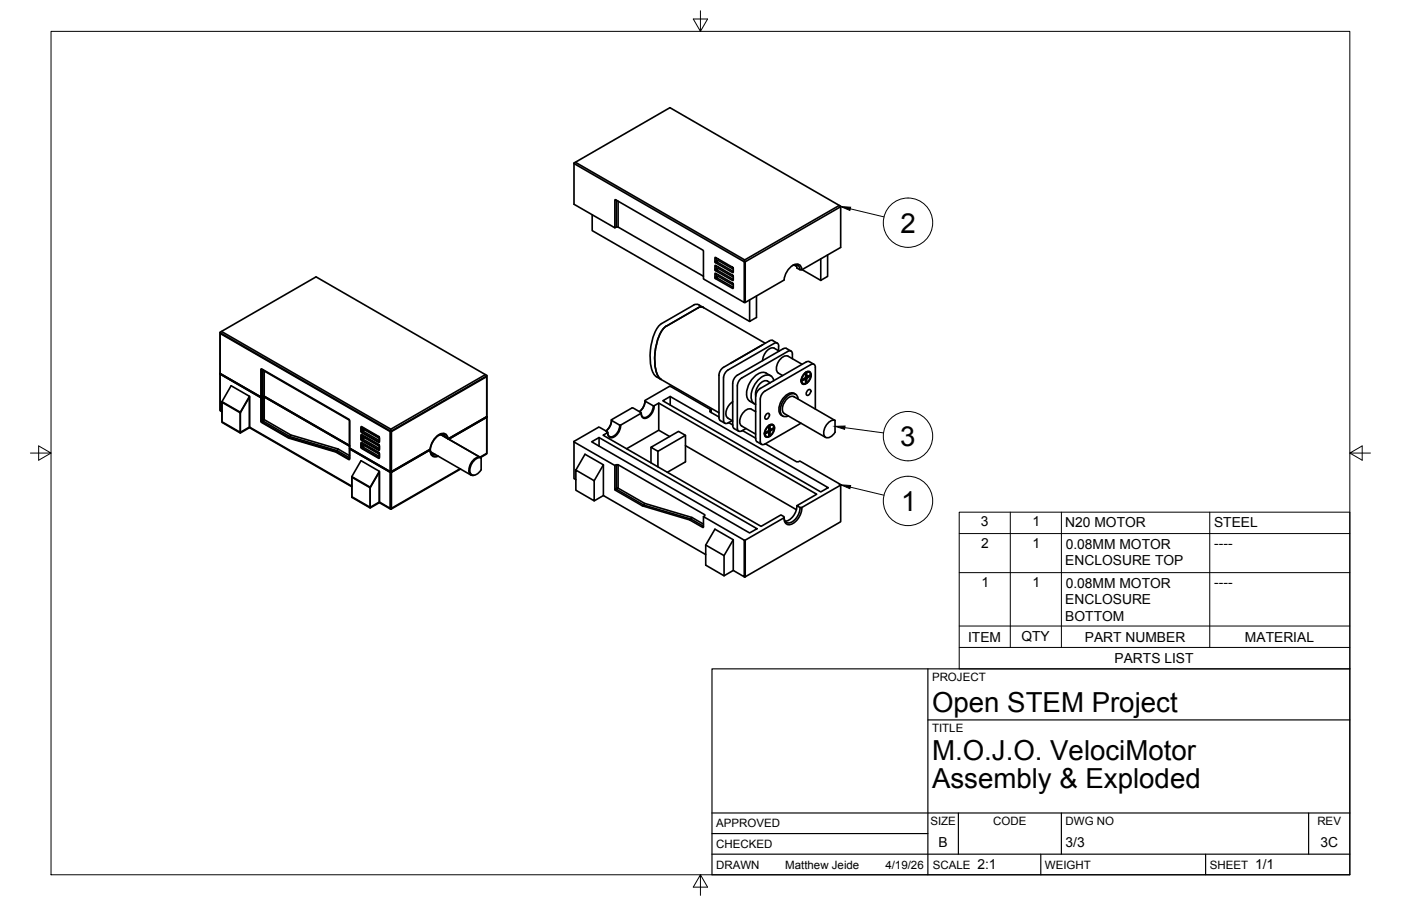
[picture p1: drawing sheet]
<svg xmlns="http://www.w3.org/2000/svg" width="432mm" height="279mm" viewBox="0 0 432 279" stroke-linecap="round" stroke-linejoin="round" font-family="sans-serif">
<!-- layer: Visible -->
<g fill="none" stroke="#000" stroke-width=".51">
<path d="M177.3 50l52.2 30.2v.5l-52.6-30.3M182.5 66.2v4.9l48.5 28M189.5 70.3l1-.3 26.3 15.2M189.9 61.7v8.3M190.5 62v8M220.3 79.4l5.5 3.1 .2 1.5-5.5-3zM220.7 79.5v1l.7-.2v-.4M253 79.8v6.7M255.1 78.6v6.6l-2.1 1.3M258.7 63.4l-52.2-30.2-29.6 17.1v12.7l12.6 7.3 .2-8.7 27 15.6 .1 8.8 12.6 7.3v-12.6M259.1 63.8l-29.4 16.9v12.6M215.2 94.9l-9.9 5.7"/>
<path d="M216.8 94.8l-1.8-.9h-.8l-10.3 5.9a11.7 11.7 0 0 0-3.4 8.3 11.3 11.3 0 0 0 1.4 7.8l19.7 11.4M216.8 94.8l19.1 11.1M216.8 94.8l-.8-.2-.8 .3M220.3 84.3l5.5 3.1 .2 1.5-5.5-3zM220.3 81.9l5.5 3 .2 1.6-5.5-3.1zM220.3 85.6l.4-.2 .2 .3-.4 .2M220.3 80.7l.4-.2 .2 .3-.4 .2M220.7 84.4v1l.7-.2v-.4M220.7 82v1l-.4 .2M221.2 85.3l-.3 .4 5.1 2.9M221.2 82.8l-.3 .4 5.1 3M221.2 82.8l4.8 2.6"/>
<path d="M221.2 82.8l-.5 .2 .2 .2-.4 .2M221.2 80.4l-.3 .4 5.1 2.9M221.4 85.2l4.6 2.7M221.4 82.3v.5M221.4 80.3l4.6 2.7M229.5 80.2l29.2-16.8 .4 .2v12.7l-12 6.9h-.5l-1-.5M229.5 80.7h.2M233.2 91.3v6.6l-2.2 1.2v-6.6M244.3 81.9a1.44 1.44 0 0 1 1.5-.1 1.44 1.44 0 0 1 .8 1.4M244.7 81.7l.8 .5M245.3 81.6l.3 1M247.1 83.2a1.77 1.77 0 0 0-1.2-1.8 1.77 1.77 0 0 0-2 .8l-1.4 1.6-.9 2.6-12.2 6.9"/>
<path d="M247.2 83.2l5.8 3.3M67.8 115.2v-12.7l29.6-17.1 52.2 30.1M67.8 115.2l12.6 7.2 .2-8.7 27 15.6 .1 8.9 12.6 7.3v-12.6M67.8 115.4v-12.6l52.8 30.3M67.8 115.4l12.6 7.2 .2-8.7 27 15.6 .1 8.9 12.6 7.3v-12.6M67.8 115.2v11.3l.6 .3M67.8 115.2l12.6 7.2 .2 7.7 8.3 4.8 14.6 4.3 4.1 2.4 .1-3.4 12.6 7.3v11.3l-3.4-2v-9.4l-5.6-3.3-2.9 4.9v6.2l5.7 3.2 2.8-1.6M67.8 115.4v11.3l.6 .3M67.8 115.4l12.6 7.2 .2 7.7 8.3 4.8 14.6 4.3 4.1 2.4 .1-3.4 12.6 7.3v11.3l-3.4-2v-9.5l-2.8 4.9M68.3 102.2l52.2 30.2v.4l-52.7-30.2M80.9 114.1v8.3l-.5 .2 1-.2 26.3 15.2-26.3-15.2v-8M150 115.9l-29.4 17v12.6h-.3l12.3-6.9-12 6.9v11.3"/>
<path d="M205.3 100.6a11.7 11.7 0 0 0-3.4 8.3 11.3 11.3 0 0 0 1.4 7.8l.4 .3M223 116.5v13.1a.86 .86 0 0 0 .4 .9 .86 .86 0 0 0 1-.1M224.4 114.1l-1 1-.4 1.4M225.8 118.2l.1 13.3 .4 .7 1.3 .8M228.7 116.5l-1 1.1-.5 1.4 .1 13a.86 .86 0 0 0 .4 1 .86 .86 0 0 0 1-.1l1.2-.7M235 106.3l-9.9 5.8M236.1 115.1l1.4 .8M236.1 115.1a3.4 3.4 0 0 0-3.8 1.3 6.7 6.7 0 0 0-2 6.4l.8 .9M236.6 117.6l.8 .4M236.6 117.5a2.97 2.97 0 0 0-3.3 2.3l-.4 1.1v1.1M238.5 117.4a2.16 2.16 0 0 0-1.5-1.8 2.16 2.16 0 0 0-2.3 .7 7.3 7.3 0 0 0-3 7.3l.7 .9 .5 .2M238.6 105.9l-14.2 8.2"/>
<path d="M238.6 105.9a.86 .86 0 0 1 1-.1 .86 .86 0 0 1 .4 .9M239.6 105.8l-1.4-.8h-.8l-14.4 8.3-.7 .6-.5 .9-.2 .9v13.1M240 106.7v1.5M240.1 108.3l-1.4-.9a3.2 3.2 0 0 0-3.5 2.8l-.2 1M243.8 108.3l-1.6-.9-.8 .1-14.1 8.2-1 1.1-.5 1.4M244.2 110.6v-1.4a.86 .86 0 0 0-.4-.9 .86 .86 0 0 0-1 .1l-14.1 8.1M246.9 117.3v.2M246.9 117.1l.2 .1M247 117.9l.5 .4M247.1 117.5l1.2-.7v1.5a.81 .81 0 0 1-1.2-.8zM247.2 112.4l-4.3-2.5a2.98 2.98 0 0 0-3.3 2.3l-.3 1.2a1.63 1.63 0 0 0 .6 1.6l1.3 .8M247.2 118.3h.5"/>
<path d="M248 115a1.11 1.11 0 0 1 1.6-.4 1.11 1.11 0 0 1 .4 1.6 2.44 2.44 0 0 1-2.6 2.2 2.44 2.44 0 0 1 .6-3.4zM248.2 115h.1M248.3 115v1.4l-1.2 .8M248.3 116.8l-1.4 .7 .2 .1M248.3 115l-.7 .7-.5 1.4M248.5 111.6l-14.2 8.2-1 1-.4 1.4M248.5 111.6l.7-.1 1.7 .9M248.5 114.7l.1 1.5M248.5 118l.1 .1M248.5 114.7l.1 .1M248.5 118l-.2 .1M248.5 114.7l-.1 .1"/>
<path d="M248.6 114.8a.81 .81 0 0 1 1.3 .7l-1.3 .7zM248.6 116.6h-.1v1.4M248.9 114.5l.6 .3M249.4 114.6l.3 .4M249.7 115.8l.2 .1M249.7 115.8l-1.2 .8M249.8 115.6l-.1 .2M249.9 115.9l-.3 1-1 1.2M249.9 115.9l-1.3 .7v1.5M249.9 112.5l-14.2 8.1M249.9 112.4a.86 .86 0 0 1 1-.1 .86 .86 0 0 1 .4 1v12.9M68.4 123.9l5.7 3.2v6.2l-5.7-3.2v-6.2l2.8-4.9 5.7 3.2v9.5l31.5 18.2"/>
<path d="M74.1 127.3l-5.7-3.2v6.2l5.7 3.2v-6.2l2.8-4.9v9.5l31.5 18.2M76.9 131.7l-2.8 1.6M76.9 122.2l-2.8 4.9M76.9 131.9l-2.8 1.6M80.9 122.2l-.5 .2 1-.2 26.3 15.2-26.3-15.2M80.9 122.2h.5v7.2l-.5 .2zM80.9 129.6v-7.2h.5v7l8.2 4.7 14.6 4.4 3.5 2M80.9 129.6l.1 .2-.4 .3M80.9 129.6l-.5 .2M81.3 129.5l-.3 .3 8.3 4.8-.4 .3M89.6 134.1l-.3 .5 14.6 4.4-.4 .2M104.2 138.5l-.3 .5 3.8 2.2"/>
<path d="M111.3 136.5l5.5 3.1 .1 1.5-5.5-3zM111.3 134.1l5.5 3 .1 1.5-5.5-3zM111.3 131.6l5.5 3 .1 1.6-5.5-3zM111.3 137.8l.4-.2 .1 .2-.4 .3M111.3 132.9l.4-.2 .1 .2-.4 .3M111.3 136.7l5.5 3 .1 1.6-5.5-3zM111.3 134.3l5.5 3 .1 1.5-5.5-3zM111.3 131.8l5.5 3 .1 1.6-5.5-3zM111.7 137.6v-.8v.8l.6-.2v-.3v.3l4.6 2.7M111.7 132.7v-.8v.8l.6-.2v-.3v.3l4.6 2.7M111.7 134.3v.8l-.4 .3M112.1 137.5l-.3 .3 5.1 3"/>
<path d="M112.1 135l-.3 .4 5.1 2.9M112.1 135l4.8 2.6M112.1 135l-.4 .1 .1 .3-.4 .2M112.1 132.6l-.3 .3 5.1 3M112.3 134.7v.3M120.5 132.8l.1 .1M132.6 138.7a1.4 1.4 0 0 0 1.6 1.5M132.7 139.3l12.4 7.2M135.2 134.3a1.4 1.4 0 0 1 2.2 .6M138 135.3a1.64 1.64 0 0 0-1.1-1.5 1.64 1.64 0 0 0-1.7 .5 5.6 5.6 0 0 0-2.4 5.7 1.51 1.51 0 0 0 2.3 .7M138.1 135.3a1.78 1.78 0 0 0-1.4-1.7 1.78 1.78 0 0 0-1.9 .8 5 5 0 0 0-1.8 5.8 1.53 1.53 0 0 0 1.9 .4M150 128.7v11.3l-1.9 1.1a3.3 3.3 0 0 0-3.5 3l-.1 .6a1.65 1.65 0 0 0 .9 1.8"/>
<path d="M150 128.5v-12.7l-.4-.3-29.1 16.9M150 128.7v-12.6l-29.4 17v12.6h-.3l12.3-7-12 7v11.3M150 128.5v11.3l-2.1 1.2M150 128.5l-11.9 6.8M150 128.7l-11.7 6.7M176.9 136.3l12.6 7.3 .2 7.6 8.3 4.8 14.6 4.3 4.1 2.4 .1-3.4 12.6 7.3v11.3l-3.4-2v-9.4l-5.7-3.3-2.8 4.9v6.2l5.7 3.3 2.8-1.7M182.4 136.2l2.2-1.3 48.7 28.1-2.3 1.4zM184.6 134.9v2.7M188.4 129.5l6.4-3.7 2.8 1.5-6.3 3.8zM188.5 129.6l-.2 1-.4 1.1-1.1 1.2 1.1-1.4 .6-1.8M191 131.1a3.4 3.4 0 0 1-3 3.6l-.5-.4-.2-.8M191.3 131.1a3.9 3.9 0 0 1-3 3.9 1.26 1.26 0 0 1-1-1.6"/>
<path d="M198.8 123.8l-.5 1.7-1.2 1.4M198.8 123.7l-.1 1-.5 1-1.1 1.2M200.6 137.9l8.5-4.9 2.2 1.3-8.5 4.9zM200.6 137.9v4.8M201.3 125.1a3.4 3.4 0 0 1-3 3.6l-.5-.4-.2-.8M201.6 125.1a3.9 3.9 0 0 1-3 3.9 1.26 1.26 0 0 1-.9-1.6M202.8 139.2v4.8M203 124.3v8.4l-9.9 5.7M203 132.7l3.4 1.9M204.3 123.6l2.3-1.3 48.6 28.1-2.2 1.3zM206.6 122.3v2.6M211.3 137.4l34.2 19.8"/>
<path d="M211.3 134.3v8.1l-5.6 3.2M219.2 126.4v.8M221.6 128.8l.2 .7 1.6 1M221.6 128.6l-2.8-1.6v-.3l.4-.3-12.6-7.3-7.8 4.4 2.5 1.6 1.7-.8 48.7 28.1-6.1 3.6 1 .5h.5l12-6.9-12.6-7.4-1 .2-9.6-5.5M224.3 128.9l1.5 .9M224.6 130.3l1.2 .7M225.7 129.7l-1.3 .7M225.8 123.9a4 4 0 0 0-1.7 4.8l.2 .2M228.8 132.8l4.1 2.3M231.1 123.7l1.4 .8M231.6 126.2l1.3 .8M231.6 126.2a2.98 2.98 0 0 0-3.3 2.3l-.3 1.2a1.63 1.63 0 0 0 .6 1.7l4.3 2.5"/>
<path d="M232.9 122.3v13.3l.4 .6 1.4 .9M235.6 133.7v.1M235.6 133.8l1.4-.6v1.4M235.7 134.3l.4 .3M235.7 120.6l-1 1.1-.4 1.4v13a.86 .86 0 0 0 .4 .9 .86 .86 0 0 0 1-.1M235.8 133.9a.81 .81 0 0 0 1.2 .7M235.9 134.7h.5M236.2 127.8l.5-.4a1.01 1.01 0 0 1 .3 1.2 1.01 1.01 0 0 1-1.1 .6l-.2-.4zM236.7 131.4a1.11 1.11 0 0 1 1.6-.4 1.11 1.11 0 0 1 .4 1.5 2.44 2.44 0 0 1-2.6 2.2 2.44 2.44 0 0 1 .6-3.3zM236.9 131.3l.1 1.5-1.4 .6M237 133.2l-1.4 .6M237 131.3l-1 1.2-.2 1"/>
<path d="M237.2 132.9l1.3-.6-1.2 .7v1.4M237.2 131.1l.1 1.5M237.2 134.3l.1 .1M237.2 131.1h.1M237.2 134.3l-.2 .1M237.2 131.1h-.1M237.3 131.1a.8 .8 0 0 1 1.3 .7l-1.3 .8zM237.3 133l-.1-.1v1.4M237.6 130.9l.5 .2M238.1 130.9l.3 .4M238.4 131.9v.3M238.6 132.2l-.3 1-1 1.2"/>
<path d="M244.6 122.3l12.8 7.4v3.6l-.8 1a1.45 1.45 0 0 1-1.8 .7 1.45 1.45 0 0 1-.9-1.8 4.1 4.1 0 0 1 3.1-3.7l.4 .1M244.8 121.3l.4 .3M244.8 121.3a2.98 2.98 0 0 0-3.4 1.5 4.7 4.7 0 0 0-.9 4.9l.8 .6M244.8 122.4a2.72 2.72 0 0 0-3.3 2.1l-.4 1.5a1.58 1.58 0 0 0 .6 1.5l12.8 7.4M246 123.1a1.66 1.66 0 0 0-1-1.6 1.66 1.66 0 0 0-1.8 .3 5.5 5.5 0 0 0-2.5 5.9 1.54 1.54 0 0 0 2.3 .6M246.9 130.5l-11.2 6.4M248.9 120.4l.6-.3a1.01 1.01 0 0 1 .3 1.2 1.01 1.01 0 0 1-1.1 .6l-.2-.5zM108.4 147l5.7 3.2v6.2M116.9 155l-2.8 1.7-5.7-3.3v-6.2l5.7 3.2v6.3M116.9 145.4l-2.8 4.8M141.8 144.6l-21.5 12.2M141.9 144.7l-21.6 12.3"/>
<path d="M144.5 145a1.26 1.26 0 0 0 1.6 1.6M148 141.1l-12.1-7.1 12.4 7.2v3.6l-.8 1a1.45 1.45 0 0 1-1.8 .7 1.45 1.45 0 0 1-.9-1.7 4.1 4.1 0 0 1 3.1-3.7l.4 .1M177.5 147.9l-.6-.3v-11.5l7.9-4.3 2.5 1.4-1.4 1 48.7 28.1 6.1-3.5 1 .5-.1 .4M177.5 145l5.6 3.3v6.2l-5.6-3.3v-6.2l2.8-4.9 5.7 3.2v9.5l31.5 18.2M186 152.8l-2.9 1.7M186 143.3l-2.9 5M189.9 143.3h.6v7.2l-.6 .2zM189.9 150.7l.2 .2-.4 .3M189.9 150.7l-.4 .2M189.9 143.3l-.4 .3M190.4 150.6l-.3 .3 8.3 4.9-.4 .2M190.5 150.5l8.2 4.7 14.5 4.4 3.6 2"/>
<path d="M190.5 143.3l26.7 15.5v.3l-.4 .2M198.7 155.2l-.3 .6 14.6 4.3-.4 .2M213.2 159.6l-.2 .5 3.8 2.2M241.6 159.7l-11.9 6.9v11.3M245.6 155.9a4.8 4.8 0 0 1-3.6 4.8M246.6 156.5a4.9 4.9 0 0 1-3.6 4.8 1.4 1.4 0 0 1-1.3-1.6M247.1 156.5a5.6 5.6 0 0 1-3.7 5.3 1.64 1.64 0 0 1-1.7-2.1M259.1 149.6v11.3l-29.7 17M217.5 168.1l5.7 3.2v6.3M226 166.5l-2.8 4.8M229.4 166.6h.3"/>
</g>
<!-- layer: Border -->
<path d="M15.7 9.7h400.3v260.1h-400.3zM215.9 3.3v6.4l-2.2-3.8h4.4l-2.2 3.8M9.4 139.7h6.3l-3.8-2.2v4.4l3.8-2.2M416 139.7l3.8 2.2v-4.4l-3.8 2.2h6.4M215.9 269.8l2.2 3.8h-4.4l2.2-3.8v6.3" fill="none" stroke="#000" stroke-width=".31"/>
<!-- layer: Titleblock -->
<path d="M219.4 206.3h196.6v63.5h-196.6zM286 206.3v63.5M286 222h130M219.4 257.1h66.6M219.4 250.7h196.6M295.4 250.7v12.7M327.1 250.7v12.7M403.3 250.7v12.7M219.4 263.4h196.6M320.8 263.4v6.4M371.6 263.4v6.4" fill="none" stroke="#000" stroke-width=".36"/>
<!-- layer: Parts Lists -->
<path d="M295.6 157.9h120.4v48.4h-120.4zM311.4 157.9v41.8M327.1 157.9v41.8M372.9 157.9v41.8M295.6 176.6h120.4M295.6 164.5h120.4M295.6 199.7h120.4M295.6 193.1h120.4" fill="none" stroke="#000" stroke-width=".31"/>
<!-- layer: Balloons -->
<g fill="none" stroke="#000" stroke-width=".31">
<circle cx="279.9" cy="68.7" r="7.6"/>
<circle cx="279.9" cy="134.5" r="7.6"/>
<circle cx="279.9" cy="154.5" r="7.6"/>
</g>
<!-- layer: 0 -->
<path d="M259.1 63.7l3.1 .2-.3 1zM257.4 131.5l3.1-.1-.2 1zM259.1 149.5l3.1 .2-.3 1z" fill="#000" stroke="#000" stroke-width=".31"/>
<path d="M262 64.4l10.4 2.5M260.4 131.9l11.9 1.6M262 150.2l10.4 2.5" fill="none" stroke="#000" stroke-width=".31"/>
<g font-size="8.5">
<text x="277.6" y="71.7">2</text>
<text x="277.5" y="137.5">3</text>
<text x="277.8" y="157.6">1</text>
<text x="287.3" y="219.5">Open STEM Project</text>
<text x="287.3" y="234.5">M.O.J.O. VelociMotor</text>
<text x="287.3" y="243.1">Assembly &amp; Exploded</text>
</g>
<g font-size="4.3">
<text x="302.3" y="162.3">3</text>
<text x="318.2" y="162.3">1</text>
<text x="328.3" y="162.6">N20 MOTOR</text>
<text x="374.2" y="162.6">STEEL</text>
<text x="302.4" y="168.9">2</text>
<text x="318.2" y="168.9">1</text>
<text x="328.5" y="169.2">0.08MM MOTOR</text>
<text x="374.2" y="169.1">----</text>
<text x="328.3" y="174.3">ENCLOSURE TOP</text>
<text x="302.5" y="180.9">1</text>
<text x="318.2" y="180.9">1</text>
<text x="328.5" y="181.2">0.08MM MOTOR</text>
<text x="374.2" y="181.2">----</text>
<text x="328.3" y="186.4">ENCLOSURE</text>
<text x="328.3" y="191.5">BOTTOM</text>
<text x="298.4" y="197.9">ITEM</text>
<text x="314.8" y="197.8">QTY</text>
<text x="334.3" y="197.9">PART NUMBER</text>
<text x="383.7" y="197.9">MATERIAL</text>
<text x="343.5" y="204.5">PARTS LIST</text>
<text x="289.3" y="261.2">B</text>
<text x="328.4" y="261.2">3/3</text>
<text x="407" y="261.2">3C</text>
<text x="301.2" y="268.1">2:1</text>
<text x="386.8" y="268.1">1/1</text>
</g>
<g font-size="3.5">
<text x="287.3" y="210.1">PROJECT</text>
<text x="287.3" y="225.8">TITLE</text>
<text x="220.7" y="255.2">APPROVED</text>
<text x="286.7" y="254.5">SIZE</text>
<text x="306.1" y="254.5">CODE</text>
<text x="328.4" y="254.5">DWG NO</text>
<text x="406" y="254.5">REV</text>
<text x="220.7" y="261.5">CHECKED</text>
<text x="220.7" y="267.9">DRAWN</text>
<text x="242" y="267.9">Matthew Jeide</text>
<text x="272.9" y="267.9">4/19/26</text>
<text x="287.5" y="267.9">SCALE</text>
<text x="322.1" y="267.9">WEIGHT</text>
<text x="372.9" y="267.9">SHEET</text>
</g>
</svg>
